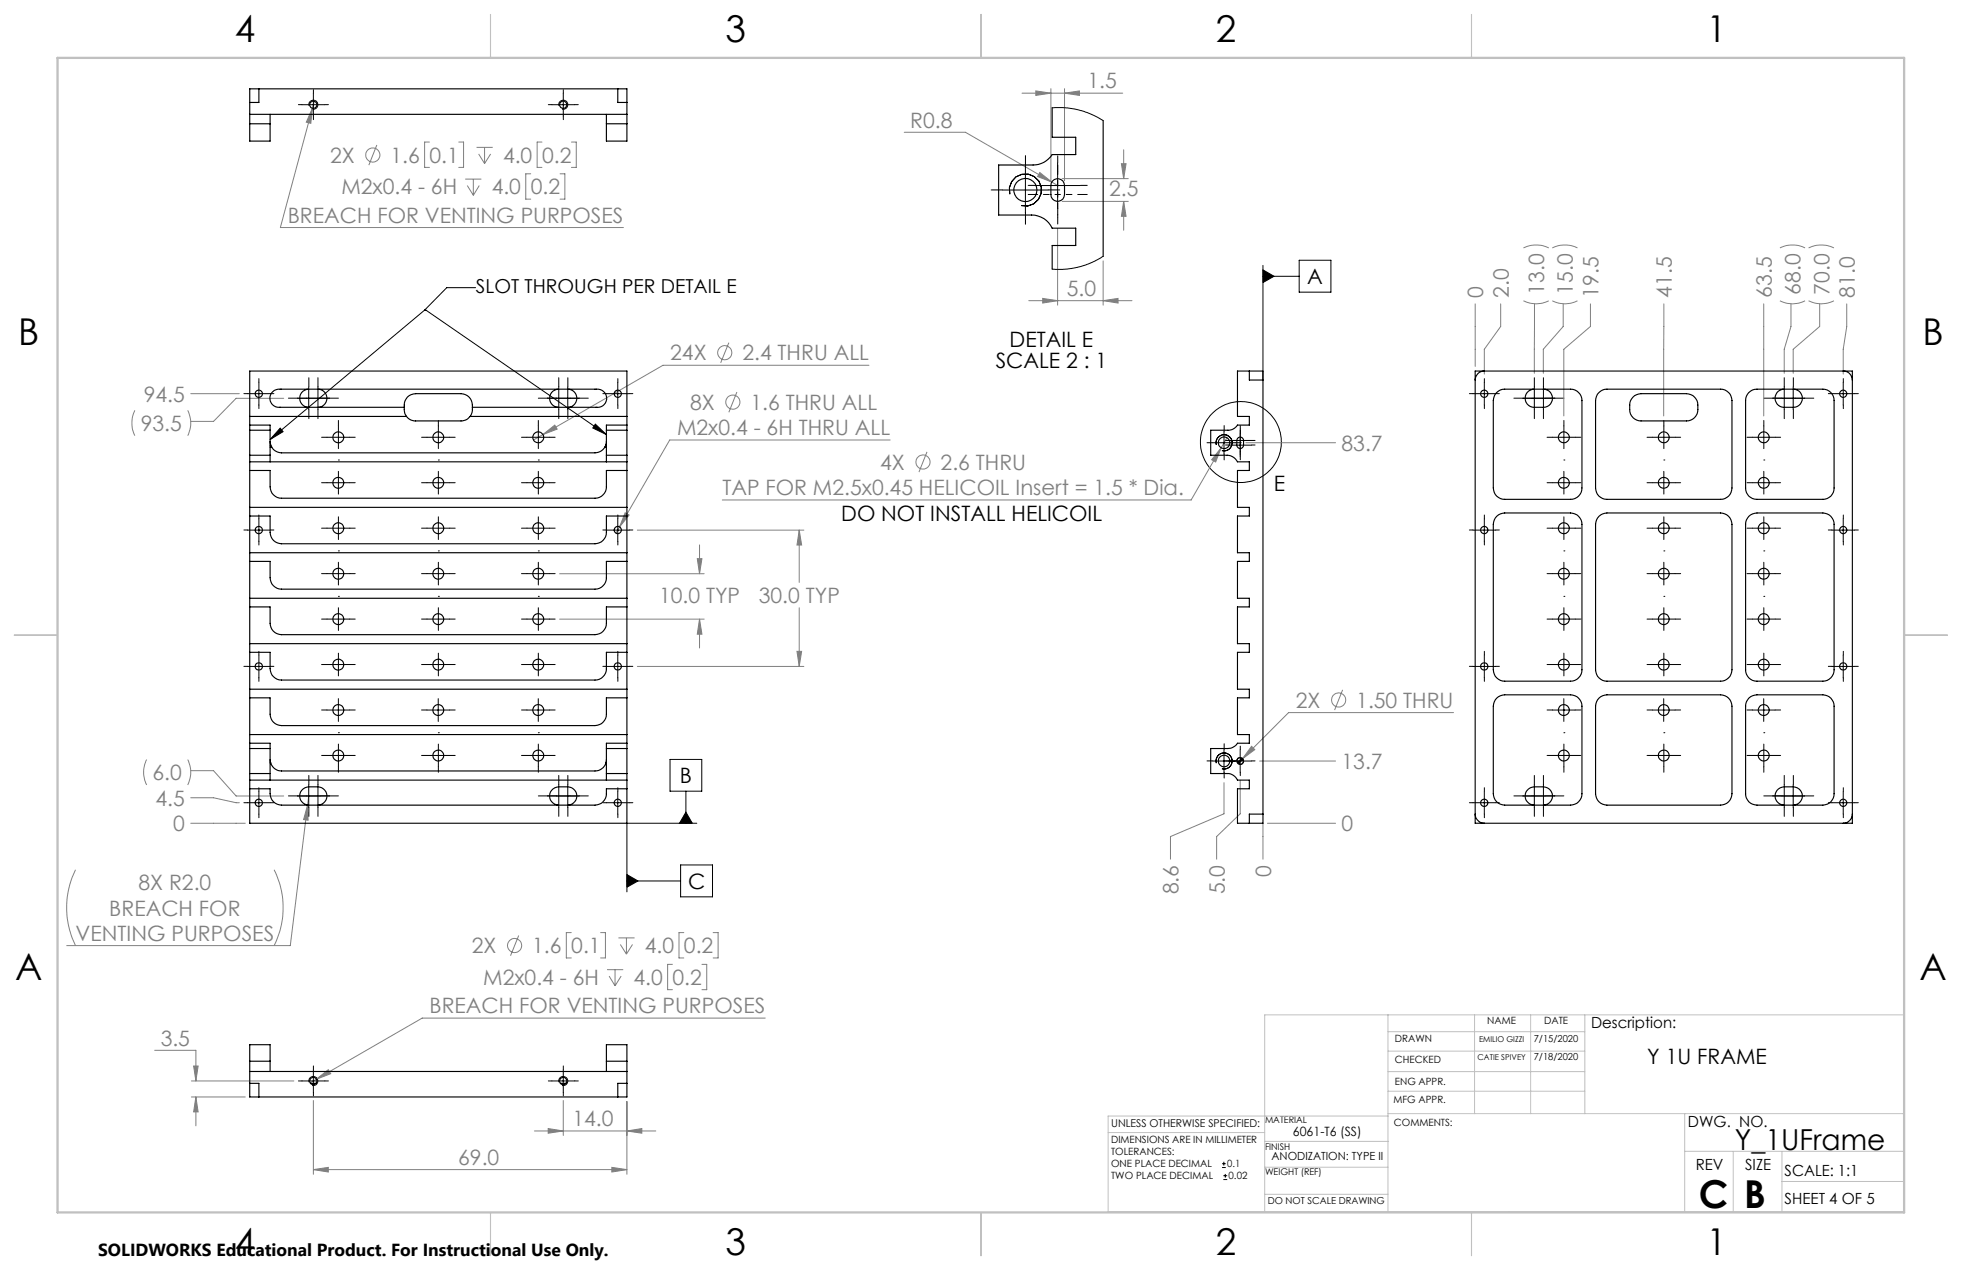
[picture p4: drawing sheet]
<svg xmlns="http://www.w3.org/2000/svg" width="432mm" height="279mm" viewBox="0 0 432 279" stroke-linecap="round" stroke-linejoin="round" font-family="sans-serif">
<g fill="none" stroke="#808080" stroke-width=".22">
<path d="M231.3 19.5v20.3M234.3 19.5v20.3M68.8 23.8l-.4 3.3-1-.2zM68.8 23.8l-7.1 26.3h75.5M69.2 22.3l-.4 1.5M82.9 31.9l-1.7 4.4M94.5 31.3h-1v5.5h1M101 31.3h1v5.5h-1M102.4 39.4h3.5M104.2 39.4v3.6M104.9 32.4h3.5M105.3 33.9l1.3 2.1"/>
<path d="M106.6 32.4v3.6M108 33.9l-1.4 2.1M116.8 38.2h-1.1v5.6h1.1M119.3 31.3h-1.1v5.5h1.1M123.3 38.2h1v5.6h-1M125.8 31.3h1v5.5h-1M199 29.1h13.5l19 10.9M224.9 20.5h22.2M228 20l3.3 .5-3.3 .5zM228.8 38l2.7 2-3.1-1.2zM233.8 39.3h14.5M234.3 20.5l3.3-.5v1z"/>
<path d="M246.8 36h1l-.5 3.3zM247.3 32.9v6.4M102.8 40.8l1.4 2.2M105.5 40.8l-1.3 2.2M231.5 40l1.3 .8M232.8 50.3v16.8M233.8 44.3h14.5M242.8 57.4v9.7M247.3 44.3v6.4M247.3 44.3l.5 3.3h-1zM335.3 54.5a6.4 6.4 0 0 1 5.6 0M341.6 54.5a6.4 6.4 0 0 1 5.6 0"/>
<path d="M391.7 54.5a6.4 6.4 0 0 1 5.6 0M398 54.5a6.4 6.4 0 0 1 5.6 0M160.4 75.4l-1.8 4.4M226.4 66.1h22.7M229.5 65.7l3.3 .4-3.3 .6zM242.8 66.1l3.3-.4v1zM324.7 66.9v13.7M330.3 66.9v4.9l-3.6 5v5.5M335.3 66.2a6.1 6.1 0 0 0 5.6 0M337.7 66.9v15.2M341.6 66.2a6.1 6.1 0 0 0 5.6 0M344 66.9v4.9l-4.3 5v5.3"/>
<path d="M350 66.9v4.9l-5.8 5v14.7M366.2 66.9l-.1 24.6M388.2 66.9v24.6M391.7 66.2a6.1 6.1 0 0 0 5.6 0M394.2 66.9v4.9l-1.5 5v5.3M398 66.2a6.1 6.1 0 0 0 5.6 0M400.5 66.9v4.9l-5.8 5v5.3M406.4 66.9v4.9l-.7 5v5.5M29.7 90.3a6.4 6.4 0 0 0 0 5.5M41.3 90.3a6.1 6.1 0 0 1 0 5.5M42 86.6h10.7M62.4 87.6h-10.4l-5 5.1h-5"/>
<path d="M119.5 95.6l-2.1 1.2M119.5 95.6l2.6-2.1 .5 .9zM162.2 86.3l-1.8 4.4M191.2 80.4h-45.3l-26.4 15.2M195.9 96.8h-48.5l-11.1 19.1M204 99.4l-1.8 4.5M268.7 98.5l-1.2 3.1-.8-.5zM268.7 98.5l-6.6 11.5h-103.1M270 96.3l-1.3 2.2M274.2 97.4h19.7M136.3 115.9l-.7 1.4M137.6 112.8l.9 .5-2.2 2.6z"/>
<path d="M140.3 116.6h36.6M154 119.9v6.3M175.9 116.6l.5 3.3h-1zM175.9 116.6v11.5M123.2 136.2h31.8M123.2 126.2h31.8M153.5 122.9h1l-.5 3.3zM154 136.2l.5 3.3h-1zM154 136.2v6.4M175.9 133.7v12.9M140.3 146.6h36.6M175.4 143.3h1l-.5 3.3z"/>
<path d="M295.5 151.8l-1.8 4.4M319.9 156.8h-36.3l-11.2 11.2M32.3 167.1a6.1 6.1 0 0 0 0 5.6M41.3 167.1a6.1 6.1 0 0 1 0 5.6M42 175.5h5l5 1.1h.7M42 169.5h5l5 5.6h10.4M67.7 177.1l.1 3.3-1-.1zM67.7 177.1l-3.8 30.9h-49.2M67.9 175.1l-.2 2M269.4 172.2v6.8l-11.8 5v5M272.9 171.7v7.3l-5.1 5v5M275.4 164.2l.8 .7-2.7 2z"/>
<path d="M277.2 167.4h16.7M16.6 191.3a18.9 18.9 0 0 0 0 16.7M42 181.1h12M60.3 191.3a18.6 18.6 0 0 1 0 16.7M278 181.1v7.9M278.9 181.1h15M114.2 205.8l-1.8 4.5M125.7 205.2h-1.1v5.5h1.1M132.2 205.2h1v5.5h-1M133.6 213.3h3.6M134.1 214.7l1.3 2.2M135.4 213.3v3.6"/>
<path d="M136.1 206.3h3.6M136.5 207.8l1.4 2.1M136.7 214.7l-1.3 2.2M137.9 206.3v3.6M139.2 207.8l-1.3 2.1M148 212.2h-1.1v5.5h1.1M150.5 205.2h-1.1v5.5h1.1M154.5 212.2h1v5.5h-1M157 205.2h1v5.5h-1M34 231.1h9.1v6.7M42.1 237.8h22.6M42.6 234.5h1l-.5 3.3z"/>
<path d="M69.6 237.4l2.6-2.1 .6 .9zM69.6 237.4l-1.3 .8M168.4 224h-75.5l-23.3 13.4M42.1 241.3h11.9M43.1 241.3v6.4M43.1 241.3l.5 3.3h-1zM69 242.1v16.2M69 257.3h69M69 257.3l3.2-.5v1zM117.6 248.8h26.7M120.6 248.3l3.4 .5-3.4 .5zM124 242.1v7.7"/>
<path d="M134.7 256.8l3.3 .5-3.3 .5zM138 248.8l3.3-.5v1zM138 242.3v16"/>
<circle cx="82.1" cy="34.1" r="1.55"/>
<circle cx="159.5" cy="77.6" r="1.55"/>
<circle cx="161.3" cy="88.5" r="1.55"/>
<circle cx="203.1" cy="101.7" r="1.56"/>
<circle cx="294.6" cy="154" r="1.56"/>
<circle cx="113.3" cy="208" r="1.55"/>
</g>
<g fill="none" stroke="#000" stroke-width=".22">
<path d="M66.5 23h5M68 23.3a1.01 1.01 0 0 1 .9-1.3 1.01 1.01 0 0 1 1.1 1.2 1.01 1.01 0 0 1-1.3 .8M69 20.5v5M121.5 23h5M123 23.3a1.01 1.01 0 0 1 .9-1.3 1.01 1.01 0 0 1 1.1 1.2 1.01 1.01 0 0 1-1.3 .8M124 20.5v5M225.7 36.8v10M232.8 35.8v10M220.7 41.8h10M222.2 42.7a3.5 3.5 0 0 1 3.2-4.4 3.5 3.5 0 0 1 3.8 3.8 3.5 3.5 0 0 1-4.4 3.1M227.8 40.8h10M278 59.4l2.4 1.4-2.4 1.4z"/>
<path d="M278 58.4v25.2M285.9 57.3h7v7h-7zM93.5 68.2l-34.1 28.5M93.5 68.2h.2l39.8 27.4M104.7 63.3h-6.4l-4.8 4.9M278 60.8h7.9M54.5 86.6h4.9M57 84.1v5M61.7 94.2l.6 .8-2.9 1.7zM65.5 87.6h4.9M67.9 85.1v5M122.4 87.6h5.1"/>
<path d="M125 85.1v5M131 93.3l2.5 2.3-3-1.4zM133.5 86.6h5M136 84.1v5M266.9 97.4h5M267.7 97.9a1.77 1.77 0 0 1 1.6-2.2 1.77 1.77 0 0 1 1.9 1.9 1.77 1.77 0 0 1-2.3 1.5M269.4 94.9v5M270.4 97.9h5M272.9 95.4v5M324.2 86.6h5M326.7 84.1v5M335.2 87.6h4.9"/>
<path d="M337.7 85.1v5M392.1 87.6h5.1M394.7 85.1v5M403.2 86.6h5M405.7 84.1v5M54.5 116.6h4.9M57 114.1v5M133.5 116.6h5M136 114.1v5M324.2 116.6h5M326.7 114.1v5M403.2 116.6h5"/>
<path d="M405.7 114.1v5M54.5 146.6h4.9M57 144.1v5M72 156.2h4.9M74.5 153.7v5M93.9 156.2h5.1M96.4 153.7v5M116 156.2h5M118.5 153.7v5M133.5 146.6h5M136 144.1v5M324.2 146.6h5"/>
<path d="M326.7 144.1v5M341.7 156.2h5M344.2 153.7v5M363.7 156.2h5M366.1 153.7v5M385.7 156.2h5M388.2 153.7v5M403.2 146.6h5M405.7 144.1v5M54.5 176.6h4.9M57 174.1v5M65.5 175.1h4.9"/>
<path d="M67.9 172.6v5M122.4 175.1h5.1M125 172.6v5M133.5 176.6h5M136 174.1v5M147.5 167.1h6.9v7h-6.9zM151 174.1v7M151 178.7l1.4 2.4h-2.9zM266.9 167.4h8.5M267.7 167.9a1.78 1.78 0 0 1 1.5-2.3 1.78 1.78 0 0 1 2 2 1.78 1.78 0 0 1-2.3 1.5M269.4 164.9v5M272.9 166.7a.72 .72 0 0 0-.7 .7"/>
<path d="M272.9 164.9v5M273.7 167.4v.1a.73 .73 0 0 1-.8 .7M324.2 176.6h5M326.7 174.1v5M335.2 175.1h4.9M337.7 172.6v5M392.1 175.1h5.1M394.7 172.6v5M403.2 176.6h5M405.7 174.1v5M138 193.8h11.8M138 192.4l2.4 1.4-2.4 1.4z"/>
<path d="M149.8 190.3h7v7h-7zM153.4 181.1h-15.4v15.1M66.5 237.8h5M68 238.1a1.01 1.01 0 0 1 .9-1.3 1.01 1.01 0 0 1 1.1 1.1 1.01 1.01 0 0 1-1.3 .9M69 235.3v5M121.5 237.8h5M123 238.1a1.01 1.01 0 0 1 .9-1.3 1.01 1.01 0 0 1 1.1 1.1 1.01 1.01 0 0 1-1.3 .9M124 235.3v5M269 256.9h.8M269 256h.8M269.2 259.5h.9M269.2 258.7h.9"/>
<path d="M269.3 255.6v.8M269.7 258.3v.8"/>
<circle cx="273.1" cy="97.2" r="8.9"/>
</g>
<g fill="none" stroke="#000" stroke-width=".22" stroke-dasharray="15.2 1.3 1.3 1.3">
<path d="M66.5 23h-.8M69 20.5v-.8M69 25.5v.8M71.5 23h.8M121.5 23h-.8M124 20.5v-.8M124 25.5v.8M126.5 23h.8M225.7 36.8v-2.6M232.8 35.8v-1.5M232.8 37.8v-1.5M220.7 41.8h-2.6"/>
<path d="M225.7 46.8v2.5M227.8 40.8h-1.5M227.8 42.8h-1.5M230.7 41.8h2.5M232.8 45.8v1.5M232.8 47.8v1.5M237.8 40.8h1.5M237.8 42.8h1.5M54.5 86.6h-.8M57 84.1v-.8M57 89.1v.8M59.5 86.6h.8"/>
<path d="M65.5 87.6h-2M67.5 87.6h-2M68 90.1v2M68 85.1v-2M70 87.6h-2.5M70 87.6v2.5M70 87.6h2.5M70 87.6v-2.5M70 90.1v2M70 85.1v-2M70.5 87.6h2M72 96.2h-1.2"/>
<path d="M72.5 87.6h2M74.5 96.2v-2.5M74.5 96.2h-2.5M74.5 96.2v2.5M74.5 96.2h2.5M74.5 93.7v-1.2M77 96.2h1.2M94 96.2h-1.2M96.5 96.2v-2.5M96.5 96.2h-2.5M96.5 96.2v2.5M96.5 96.2h2.5"/>
<path d="M96.5 93.7v-1.2M99 96.2h1.2M116 96.2h-1.2M118.5 96.2v-2.5M118.5 96.2h-2.5M118.5 96.2v2.5M118.5 96.2h2.5M118.5 93.7v-1.2M120.5 87.6h-2M121 96.2h1.2M122.5 87.6h-2M123 87.6h2.5"/>
<path d="M123 87.6v-2.5M123 87.6h-2.5M123 87.6v2.5M123 85.1v-2M123 90.1v2M125 85.1v-2M125 90.1v2M125.5 87.6h2M127.5 87.6h2M133.5 86.6h-.8M136 84.1v-.8M136 89.1v.8"/>
<path d="M138.5 86.6h.8M266.9 97.4h-1.3M269.4 94.9v-1.3M269.4 99.9v1.3M270.5 97.9h-.8M270.5 96.9h-.8M271.9 97.4h1.3M273 95.4v-.8M273 96.9v-2.5M273 96.9h-2.5M273 96.9v2.5M273 96.9h2.5"/>
<path d="M273 94.4v-.8M273 99.4v.7M275.5 97.9h.7M275.5 96.9h.7M324.2 86.6h-.8M326.7 84.1v-.8M326.7 89.1v.8M329.2 86.6h.8M335.2 87.6h-2M337.2 87.6h-2M337.7 90.1v2M337.7 85.1v-2"/>
<path d="M339.7 87.6h-2.5M339.7 87.6v2.5M339.7 87.6h2.5M339.7 87.6v-2.5M339.7 90.1v2M339.7 85.1v-2M340.2 87.6h2M341.7 96.2h-1.2M342.2 87.6h2M344.2 96.2v-2.5M344.2 96.2h-2.5M344.2 96.2v2.5"/>
<path d="M344.2 96.2h2.5M344.2 93.7v-1.2M346.7 96.2h1.2M363.7 96.2h-1.2M366.2 96.2v-2.5M366.2 96.2h-2.5M366.2 96.2v2.5M366.2 96.2h2.5M366.2 93.7v-1.2M368.7 96.2h1.2M385.7 96.2h-1.2M388.2 96.2v-2.5"/>
<path d="M388.2 96.2h-2.5M388.2 96.2v2.5M388.2 96.2h2.5M388.2 93.7v-1.2M390.2 87.6h-2M390.7 96.2h1.2M392.2 87.6h-2M392.7 87.6h2.5M392.7 87.6v-2.5M392.7 87.6h-2.5M392.7 87.6v2.5M392.7 85.1v-2"/>
<path d="M392.7 90.1v2M394.7 85.1v-2M394.7 90.1v2M395.2 87.6h2M397.2 87.6h2M403.2 86.6h-.8M405.7 84.1v-.8M405.7 89.1v.8M408.2 86.6h.8M54.5 116.6h-.8M57 114.1v-.8M57 119.1v.8"/>
<path d="M59.5 116.6h.8M72 116.2h-1.2M72 106.2h-1.2M74.5 116.2v-2.5M74.5 116.2h-2.5M74.5 116.2v2.5M74.5 116.2h2.5M74.5 106.2v-2.5M74.5 106.2h-2.5M74.5 106.2v2.5M74.5 106.2h2.5M74.5 101.2h.1"/>
<path d="M77 116.2h1.2M77 106.2h1.2M94 116.2h-1.2M94 106.2h-1.2M96.5 116.2v-2.5M96.5 116.2h-2.5M96.5 116.2v2.5M96.5 116.2h2.5M96.5 106.2v-2.5M96.5 106.2h-2.5M96.5 106.2v2.5M96.5 106.2h2.5"/>
<path d="M96.5 101.2h.1M99 116.2h1.2M99 106.2h1.2M116 116.2h-1.2M116 106.2h-1.2M118.5 116.2v-2.5M118.5 116.2h-2.5M118.5 116.2v2.5M118.5 116.2h2.5M118.5 106.2v-2.5M118.5 106.2h-2.5M118.5 106.2v2.5"/>
<path d="M118.5 106.2h2.5M118.5 101.2h.1M121 116.2h1.2M121 106.2h1.2M133.5 116.6h-.8M136 114.1v-.8M136 119.1v.8M138.5 116.6h.8M273 100.4v.7M324.2 116.6h-.8M326.7 114.1v-.8M326.7 119.1v.8"/>
<path d="M329.2 116.6h.8M341.7 116.2h-1.2M341.7 106.2h-1.2M344.2 116.2v-2.5M344.2 116.2h-2.5M344.2 116.2v2.5M344.2 116.2h2.5M344.2 106.2v-2.5M344.2 106.2h-2.5M344.2 106.2v2.5M344.2 106.2h2.5M344.2 101.2h.1"/>
<path d="M346.7 116.2h1.2M346.7 106.2h1.2M363.7 116.2h-1.2M363.7 106.2h-1.2M366.2 101.2h.1M366.2 116.2v-2.5M366.2 116.2h-2.5M366.2 116.2v2.5M366.2 116.2h2.5M366.2 106.2v-2.5M366.2 106.2h-2.5M366.2 106.2v2.5"/>
<path d="M366.2 106.2h2.5M368.7 116.2h1.2M368.7 106.2h1.2M385.7 116.2h-1.2M385.7 106.2h-1.2M388.2 101.2h.1M388.2 116.2v-2.5M388.2 116.2h-2.5M388.2 116.2v2.5M388.2 116.2h2.5M388.2 106.2v-2.5M388.2 106.2h-2.5"/>
<path d="M388.2 106.2v2.5M388.2 106.2h2.5M390.7 116.2h1.2M390.7 106.2h1.2M403.2 116.6h-.8M405.7 114.1v-.8M405.7 119.1v.8M408.2 116.6h.8M72 136.2h-1.2M72 126.2h-1.2M74.5 136.2v-2.5M74.5 136.2h-2.5"/>
<path d="M74.5 136.2v2.5M74.5 136.2h2.5M74.5 126.2v-2.5M74.5 126.2h-2.5M74.5 126.2v2.5M74.5 126.2h2.5M74.5 131.2h.1M74.5 121.2h.1M77 136.2h1.2M77 126.2h1.2M94 136.2h-1.2M94 126.2h-1.2"/>
<path d="M96.5 136.2v-2.5M96.5 136.2h-2.5M96.5 136.2v2.5M96.5 136.2h2.5M96.5 126.2v-2.5M96.5 126.2h-2.5M96.5 126.2v2.5M96.5 126.2h2.5M96.5 131.2h.1M96.5 121.2h.1M99 136.2h1.2M99 126.2h1.2"/>
<path d="M116 136.2h-1.2M116 126.2h-1.2M118.5 136.2v-2.5M118.5 136.2h-2.5M118.5 136.2v2.5M118.5 136.2h2.5M118.5 126.2v-2.5M118.5 126.2h-2.5M118.5 126.2v2.5M118.5 126.2h2.5M118.5 131.2h.1M118.5 121.2h.1"/>
<path d="M121 136.2h1.2M121 126.2h1.2M341.7 136.2h-1.2M341.7 126.2h-1.2M344.2 136.2v-2.5M344.2 136.2h-2.5M344.2 136.2v2.5M344.2 136.2h2.5M344.2 126.2v-2.5M344.2 126.2h-2.5M344.2 126.2v2.5M344.2 126.2h2.5"/>
<path d="M344.2 131.2h.1M344.2 121.2h.1M346.7 136.2h1.2M346.7 126.2h1.2M363.7 136.2h-1.2M363.7 126.2h-1.2M366.2 131.2h.1M366.2 121.2h.1M366.2 136.2v-2.5M366.2 136.2h-2.5M366.2 136.2v2.5M366.2 136.2h2.5"/>
<path d="M366.2 126.2v-2.5M366.2 126.2h-2.5M366.2 126.2v2.5M366.2 126.2h2.5M368.7 136.2h1.2M368.7 126.2h1.2M385.7 136.2h-1.2M385.7 126.2h-1.2M388.2 131.2h.1M388.2 121.2h.1M388.2 136.2v-2.5M388.2 136.2h-2.5"/>
<path d="M388.2 136.2v2.5M388.2 136.2h2.5M388.2 126.2v-2.5M388.2 126.2h-2.5M388.2 126.2v2.5M388.2 126.2h2.5M390.7 136.2h1.2M390.7 126.2h1.2M54.5 146.6h-.8M57 144.1v-.8M57 149.1v.8M59.5 146.6h.8"/>
<path d="M72 156.2h-1.2M72 146.2h-1.2M74.5 146.2v-2.5M74.5 146.2h-2.5M74.5 146.2v2.5M74.5 146.2h2.5M77 156.2h1.2M77 146.2h1.2M94 156.2h-1.2M94 146.2h-1.2M96.5 146.2v-2.5M96.5 146.2h-2.5"/>
<path d="M96.5 146.2v2.5M96.5 146.2h2.5M99 156.2h1.2M99 146.2h1.2M116 156.2h-1.2M116 146.2h-1.2M118.5 146.2v-2.5M118.5 146.2h-2.5M118.5 146.2v2.5M118.5 146.2h2.5M121 156.2h1.2M121 146.2h1.2"/>
<path d="M133.5 146.6h-.8M136 144.1v-.8M136 149.1v.8M138.5 146.6h.8M324.2 146.6h-.8M326.7 144.1v-.8M326.7 149.1v.8M329.2 146.6h.8M341.7 156.2h-1.2M341.7 146.2h-1.2M344.2 146.2v-2.5M344.2 146.2h-2.5"/>
<path d="M344.2 146.2v2.5M344.2 146.2h2.5M346.7 156.2h1.2M346.7 146.2h1.2M363.7 156.2h-1.2M363.7 146.2h-1.2M366.2 146.2v-2.5M366.2 146.2h-2.5M366.2 146.2v2.5M366.2 146.2h2.5M368.7 156.2h1.2M368.7 146.2h1.2"/>
<path d="M385.7 156.2h-1.2M385.7 146.2h-1.2M388.2 146.2v-2.5M388.2 146.2h-2.5M388.2 146.2v2.5M388.2 146.2h2.5M390.7 156.2h1.2M390.7 146.2h1.2M403.2 146.6h-.8M405.7 144.1v-.8M405.7 149.1v.8M408.2 146.6h.8"/>
<path d="M54.5 176.6h-.8M57 174.1v-.8M57 179.1v.8M59.5 176.6h.8M65.5 175.1h-2M67.5 175.1h-2M68 177.6v2M68 172.6v-2M70 175.1v2.5M70 175.1h2.5M70 175.1v-2.5M70 175.1h-2.5"/>
<path d="M70 177.6v2M70 172.6v-2M70.5 175.1h2M72 166.2h-1.2M72.5 175.1h2M74.5 166.2v-2.5M74.5 166.2h-2.5M74.5 166.2v2.5M74.5 166.2h2.5M74.5 168.7v1.2M74.5 161.2h.1M77 166.2h1.2"/>
<path d="M94 166.2h-1.2M96.5 166.2v-2.5M96.5 166.2h-2.5M96.5 166.2v2.5M96.5 166.2h2.5M96.5 168.7v1.2M96.5 161.2h.1M99 166.2h1.2M116 166.2h-1.2M118.5 166.2v-2.5M118.5 166.2h-2.5M118.5 166.2v2.5"/>
<path d="M118.5 166.2h2.5M118.5 168.7v1.2M118.5 161.2h.1M120.5 175.1h-2M121 166.2h1.2M122.5 175.1h-2M123 175.1v-2.5M123 175.1h-2.5M123 175.1v2.5M123 175.1h2.5M123 172.6v-2M123 177.6v2"/>
<path d="M125 172.6v-2M125 177.6v2M125.5 175.1h2M127.5 175.1h2M133.5 176.6h-.8M136 174.1v-.8M136 179.1v.8M138.5 176.6h.8M266.9 167.4h-1.3M269.4 164.9v-1.3M269.4 169.9v1.3M270.5 167.4h-.8"/>
<path d="M271.9 167.4h1.3M273 164.9v-.8M273 169.9v.7M275.5 167.4h.7M324.2 176.6h-.8M326.7 174.1v-.8M326.7 179.1v.8M329.2 176.6h.8M335.2 175.1h-2M337.2 175.1h-2M337.7 177.6v2M337.7 172.6v-2"/>
<path d="M339.7 175.1v2.5M339.7 175.1h2.5M339.7 175.1v-2.5M339.7 175.1h-2.5M339.7 177.6v2M339.7 172.6v-2M340.2 175.1h2M341.7 166.2h-1.2M342.2 175.1h2M344.2 166.2v-2.5M344.2 166.2h-2.5M344.2 166.2v2.5"/>
<path d="M344.2 166.2h2.5M344.2 168.7v1.2M344.2 161.2h.1M346.7 166.2h1.2M363.7 166.2h-1.2M366.2 161.2h.1M366.2 166.2v-2.5M366.2 166.2h-2.5M366.2 166.2v2.5M366.2 166.2h2.5M366.2 168.7v1.2M368.7 166.2h1.2"/>
<path d="M385.7 166.2h-1.2M388.2 161.2h.1M388.2 166.2v-2.5M388.2 166.2h-2.5M388.2 166.2v2.5M388.2 166.2h2.5M388.2 168.7v1.2M390.2 175.1h-2M390.7 166.2h1.2M392.2 175.1h-2M392.7 175.1v-2.5M392.7 175.1h-2.5"/>
<path d="M392.7 175.1v2.5M392.7 175.1h2.5M392.7 172.6v-2M392.7 177.6v2M394.7 172.6v-2M394.7 177.6v2M395.2 175.1h2M397.2 175.1h2M403.2 176.6h-.8M405.7 174.1v-.8M405.7 179.1v.8M408.2 176.6h.8"/>
<path d="M66.5 237.8h-.8M69 235.3v-.8M71.5 237.8h.8M121.5 237.8h-.8M124 235.3v-.8M126.5 237.8h.8M69 240.3v.8M124 240.3v.8"/>
</g>
<path d="M418.9 223.3v43.3" fill="none" stroke="#c0c0c0" stroke-width=".22" stroke-dasharray="15.2 1.3 1.3 1.3" stroke-dashoffset="5"/>
<g fill="none" stroke="#c0c0c0" stroke-width=".22">
<path d="M305.5 223.3v43.3M305.5 235.8h43.3M305.5 231.2h43.3M305.5 227h43.3M324.5 223.3v21.7M336.9 223.3v21.7M348.8 223.3v21.7M243.9 249.2h34.4M278.3 256.8h27.2M278.3 251.1h27.3M305.5 245h113.4M305.5 240.1h43.3"/>
<path d="M305.5 245.5h-61.6v21.1h175M370.8 245v21.6M370.8 253.3h48.1M381.5 253.3v13.3M392.2 259.9h26.7M392.2 253.3v13.3M278.3 262.7h27.2M418.9 265.1v-41.8h-140.6v43.3"/>
</g>
<path d="M108 3.2v9.5M215.9 3.2v9.5M323.8 3.2v9.5M3.1 139.7h9.6M419.1 139.7h9.5M108 266.7v9.6M215.9 266.7v9.6M323.8 266.7v9.6" fill="none" stroke="#c0c0c0" stroke-width=".25"/>
<path d="M12.7 12.7h406.4v254h-406.4z" fill="none" stroke="#c0c0c0" stroke-width=".5"/>
<path d="M232.8 42.8v-5M232.8 42.8h-5M232.8 42.8v5M232.8 42.8h5" fill="none" stroke="#000" stroke-width=".22" stroke-dasharray="15.2 1.3 1.3 1.3" stroke-dashoffset="14.6"/>
<path d="M175.4 143.3h1l-.5 3.3zM175.9 116.6l.5 3.3h-1zM154 136.2l.5 3.3h-1zM153.5 122.9h1l-.5 3.3zM119.5 95.6l3.1-1.2-.5-.9zM137.6 112.8l-1.3 3.1 2.2-2.6zM67.7 177.1l-.9 3.2 1 .1zM68.8 23.8l-1.4 3.1 1 .2zM268.7 98.5l-2 2.6 .8 .5zM275.4 164.2l-1.9 2.7 2.7-2zM43.1 241.3l.5 3.3h-1zM42.6 234.5h1l-.5 3.3zM138 248.8l3.3-.5v1zM120.6 248.3l3.4 .5-3.4 .5zM134.7 256.8l3.3 .5-3.3 .5zM69 257.3l3.2-.5v1zM69.6 237.4l3.2-1.2-.6-.9zM228.8 38l-.4 .8 3.1 1.2zM228 20l3.3 .5-3.3 .5zM234.3 20.5l3.3-.5v1zM246.8 36h1l-.5 3.3zM247.3 44.3l.5 3.3h-1zM229.5 65.7l3.3 .4-3.3 .6zM242.8 66.1l3.3-.4v1z" fill="#808080"/>
<path d="M151 178.7l1.4 2.4h-2.9zM138 192.4l2.4 1.4-2.4 1.4zM131 93.3l2.5 2.3-3-1.4zM61.7 94.2l.6 .8-2.9 1.7zM278 59.4l2.4 1.4-2.4 1.4zM272.2 167.4v.1a.73 .73 0 0 0 .7 .7v-.8zM272.9 166.7v.7h.8a.78 .78 0 0 0-.8-.7z" fill="#000"/>
<g fill="none" stroke="#000" stroke-width=".25">
<path d="M57 19.5h-2v5.7M57 19.5v3h-2M57 19.5h79M136 19.5h2v5.7M136 19.5v3h2M55 25.2v2M55 27.2v3.8h4.4v-3.8M55 25.2h83M55 27.2h4.4M59.4 25.2v2M133.5 25.2v2M133.5 27.2v3.8h4.5v-3.8"/>
<path d="M133.5 27.2h4.5M138 25.2v2M231.6 23.7v6.5h5.1v3.8h-5.1a4.9 4.9 0 0 1-4.2 2.3h-7.6v11h7.2a4.9 4.9 0 0 1 4.6 2.9h5.1v3.8h-5.1v5.2M231.6 39.8a1.51 1.51 0 0 1 1.7-.4 1.51 1.51 0 0 1 1 1.4v2a1.5 1.5 0 0 1-1.5 1.5 1.5 1.5 0 0 1-1.5-1.5v-2l.1-.5zM242.8 26.5v29.9M55 93.5h4.4v1.2M55 93.5v1.2M55 93.5v-11.9h83v11.9M55 94.7v5.5M55 94.7h4.4M55 91.6h34.5M59.4 97.1l.2 .8"/>
<path d="M59.4 94.7v5.5M59.4 98.4h.4M59.4 97.9h.2M59.6 97.9l.2 .5M59.8 98.4a2.57 2.57 0 0 0 2.1 1.2h69.1a2.57 2.57 0 0 0 2.1-1.2M67.9 85.6a1.99 1.99 0 0 0-1.9 2 1.99 1.99 0 0 0 1.9 2M70 85.6a1.99 1.99 0 0 1 2 2 1.99 1.99 0 0 1-2 2M89 89.6h-27.3a2.04 2.04 0 0 1-2.3-2.1 2.04 2.04 0 0 1 2.5-1.9h69.1a2.03 2.03 0 0 1 2.5 1.9 2.03 2.03 0 0 1-2.3 2.1h-27.2M89.5 91.6l-.4-.7a5.3 5.3 0 0 1 .3-3.2 2.38 2.38 0 0 1 2.1-1.1h10a2.72 2.72 0 0 1 2.5 3.5l-.1 .6-.4 .9M89.5 91.6a2.41 2.41 0 0 0 2 1h10a2.41 2.41 0 0 0 2-1M103.5 91.6h34.5M122.9 85.6a1.99 1.99 0 0 0-1.9 2 1.99 1.99 0 0 0 1.9 2"/>
<path d="M125 85.6a1.99 1.99 0 0 1 2 2 1.99 1.99 0 0 1-2 2M133.1 98.4h.4M133.3 97.9l-.2 .5M133.3 97.9h.2M133.5 97.1l-.2 .8M133.5 94.7h4.5M133.5 94.7v5.5M138 93.5v1.2M138 93.5h-4.5v1.2M138 94.7v5.5M272.4 96.4a.72 .72 0 0 1 .8-.2 .72 .72 0 0 1 .5 .7v1a.74 .74 0 0 1-.8 .8 .74 .74 0 0 1-.7-.8v-1zM275 81.6v2h3"/>
<path d="M278 83.6v-2h-5.7v10h2.7v1.9h-2.7a2.44 2.44 0 0 1-2.1 1.2h-3.7v5.5h3.6a2.63 2.63 0 0 1 2.2 1.4h2.7v1.9h-2.7v8.1h2.7v1.9h-2.7v8.1h2.7v1.9h-2.7v8.1h2.7v1.9h-2.7v8.1h2.7v1.9h-2.7v8.1h2.7v1.9h-2.7v8.1h2.7v1.9h-2.7a2.58 2.58 0 0 1-2.1 1.2h-3.7v5.5h3.6a2.47 2.47 0 0 1 2.2 1.4h2.7v1.9h-2.7v7.6h5.7v-2M278 83.6v95.5M324.7 81.6h83v99.5h-83zM326.7 81.6a1.99 1.99 0 0 0-2 2M329.4 86.4a2.32 2.32 0 0 1 1.8-.8h14.5a2.53 2.53 0 0 1 2.5 2.5v19.3a2.47 2.47 0 0 1-2.5 2.5h-14.5a2.47 2.47 0 0 1-2.6-2.5v-19.3a2.72 2.72 0 0 1 .8-1.7zM337.7 85.6a1.99 1.99 0 0 0-2 2 1.99 1.99 0 0 0 2 2 3.9 3.9 0 0 0 3.2-.4 2 2 0 0 0 .7-2.3 2 2 0 0 0-1.9-1.3M351.9 86.4a2.32 2.32 0 0 1 1.8-.8h25a2.53 2.53 0 0 1 2.5 2.5v19.3a2.47 2.47 0 0 1-2.5 2.5h-25a2.47 2.47 0 0 1-2.5-2.5v-19.3a2.72 2.72 0 0 1 .7-1.7zM359.4 87.3a2.72 2.72 0 0 1 1.8-.7h10a2.72 2.72 0 0 1 2.5 3.5 2.47 2.47 0 0 1-2.5 2.5h-10a2.47 2.47 0 0 1-2.5-2.5 3.1 3.1 0 0 1 .7-2.8zM384.9 86.4a2.33 2.33 0 0 1 1.8-.8h14.5a2.47 2.47 0 0 1 2.4 2.5v19.3a2.41 2.41 0 0 1-2.4 2.5h-14.5a2.41 2.41 0 0 1-2.5-2.5v-19.3a2.47 2.47 0 0 1 .7-1.7zM392.7 85.6a1.99 1.99 0 0 0-2 2 1.99 1.99 0 0 0 2 2 3.9 3.9 0 0 0 3.2-.4 2 2 0 0 0 .7-2.3 2 2 0 0 0-1.9-1.3M405.7 81.6a1.99 1.99 0 0 1 2 2M55 100.2v1.4"/>
<path d="M55 113.5h4.4v3.6a2.53 2.53 0 0 0 2.5 2.5h69.1a2.53 2.53 0 0 0 2.5-2.5v-3.6h4.5M55 103.5h4.4v3.6a2.53 2.53 0 0 0 2.5 2.5h69.1a2.53 2.53 0 0 0 2.5-2.5v-3.6h4.5M55 100.2h4.4M55 101.6v61.9M55 101.6h83M55 111.6h83M59.4 100.2v1.4M133.5 100.2v1.4M133.5 100.2h4.5M138 100.2v1.4M138 101.6v61.9M329.4 113.6a2.72 2.72 0 0 1 1.8-.7h14.5a2.53 2.53 0 0 1 2.5 2.5v32a2.53 2.53 0 0 1-2.5 2.5h-14.5a2.53 2.53 0 0 1-2.6-2.5v-32a2.72 2.72 0 0 1 .8-1.8z"/>
<path d="M351.9 113.6a2.72 2.72 0 0 1 1.8-.7h25a2.53 2.53 0 0 1 2.5 2.5v32a2.53 2.53 0 0 1-2.5 2.5h-25a2.53 2.53 0 0 1-2.5-2.5v-32a2.72 2.72 0 0 1 .7-1.8zM384.9 113.6a2.71 2.71 0 0 1 1.8-.7h14.5a2.47 2.47 0 0 1 2.4 2.5v32a2.47 2.47 0 0 1-2.4 2.5h-14.5a2.47 2.47 0 0 1-2.5-2.5v-32a2.47 2.47 0 0 1 .7-1.8zM55 133.5h4.4v3.6a2.53 2.53 0 0 0 2.5 2.5h69.1a2.53 2.53 0 0 0 2.5-2.5v-3.6h4.5M55 123.5h4.4v3.6a2.53 2.53 0 0 0 2.5 2.5h69.1a2.53 2.53 0 0 0 2.5-2.5v-3.6h4.5M55 131.6h83M55 121.6h83M55 153.5h4.4v3.6a2.53 2.53 0 0 0 2.5 2.5h69.1a2.53 2.53 0 0 0 2.5-2.5v-3.6h4.5M55 143.5h4.4v3.6a2.53 2.53 0 0 0 2.5 2.5h69.1a2.53 2.53 0 0 0 2.5-2.5v-3.6h4.5M55 151.6h83M55 141.6h83M329.4 153.6a2.72 2.72 0 0 1 1.8-.7h14.5a2.53 2.53 0 0 1 2.5 2.5v19.2a2.53 2.53 0 0 1-2.5 2.5h-14.5a2.53 2.53 0 0 1-2.6-2.5v-19.2a2.72 2.72 0 0 1 .8-1.8zM351.9 153.6a2.72 2.72 0 0 1 1.8-.7h25a2.53 2.53 0 0 1 2.5 2.5v19.2a2.53 2.53 0 0 1-2.5 2.5h-25a2.53 2.53 0 0 1-2.5-2.5v-19.2a2.72 2.72 0 0 1 .7-1.8z"/>
<path d="M384.9 153.6a2.71 2.71 0 0 1 1.8-.7h14.5a2.47 2.47 0 0 1 2.4 2.5v19.2a2.47 2.47 0 0 1-2.4 2.5h-14.5a2.47 2.47 0 0 1-2.5-2.5v-19.2a2.47 2.47 0 0 1 .7-1.8zM55 170.2v1.4M55 163.5h4.4v1.2M55 163.5v1.2M55 173.5h4.4a2.79 2.79 0 0 0 2.5 3.6h69.1a2.53 2.53 0 0 0 2.5-2.5v-1.1h4.5M55 164.7v5.5M55 171.6v9.5h83v-9.5M55 170.2h4.4M55 164.7h4.4M55 171.6h83M55 161.6h83M59.4 170.2v1.4"/>
<path d="M59.4 167.1l.2 .8M59.4 164.7v5.5M59.4 167.9h.2M59.6 167.9a2.46 2.46 0 0 0 2.3 1.7h69.1a2.55 2.55 0 0 0 2.3-1.7M67.9 177.1a2.01 2.01 0 0 1-1.9-2 2.01 2.01 0 0 1 1.9-2 3.9 3.9 0 0 1 3.3 .5 2 2 0 0 1 .6 2.2 2 2 0 0 1-1.8 1.3M122.9 177.1a2.01 2.01 0 0 1-1.9-2 2.01 2.01 0 0 1 1.9-2 3.9 3.9 0 0 1 3.3 .5 2 2 0 0 1 .6 2.2 2 2 0 0 1-1.8 1.3M133.3 167.9h.2M133.5 170.2v1.4M133.5 167.1l-.2 .8M133.5 170.2h4.5M133.5 164.7h4.5M133.5 164.7v5.5"/>
<path d="M138 170.2v1.4M138 163.5v1.2M138 163.5h-4.5v1.2M138 164.7v5.5M278 179.1h-3v2M324.7 179.1a2.05 2.05 0 0 0 2 2M337.7 177.1a2.01 2.01 0 0 1-2-2 2.01 2.01 0 0 1 2-2 4 4 0 0 1 3.2 .5 2 2 0 0 1 .7 2.2 2 2 0 0 1-1.9 1.3M392.7 177.1a2.01 2.01 0 0 1-2-2 2.01 2.01 0 0 1 2-2 4 4 0 0 1 3.2 .5 2 2 0 0 1 .7 2.2 2 2 0 0 1-1.9 1.3M407.7 179.1a2.05 2.05 0 0 1-2 2M55 235.7v5.6h2M55 233.5v2.2M55 233.5v-3.7h4.4v3.7"/>
<path d="M55 238.3h2v3M55 235.7h83M55 233.5h4.4M59.4 233.5v2.2M68.3 238.3h1.3M123.3 238.3h1.3M133.5 233.5v2.2M133.5 233.5v-3.7h4.5v3.7M133.5 233.5h4.5M138 235.7v5.6h-2M138 233.5v2.2M138 238.3h-2v3"/>
<path d="M57 241.3h79"/>
<circle cx="69" cy="23.1" r=".8"/>
<circle cx="123.9" cy="23.1" r=".8"/>
<circle cx="225.7" cy="41.8" r="2.54"/>
<circle cx="57" cy="86.6" r=".8"/>
<circle cx="74.5" cy="96.2" r="1.21"/>
<circle cx="96.5" cy="96.2" r="1.2"/>
<circle cx="118.5" cy="96.2" r="1.21"/>
<circle cx="135.9" cy="86.6" r=".8"/>
<circle cx="269.4" cy="97.4" r="1.28"/>
<circle cx="326.7" cy="86.6" r=".8"/>
<circle cx="344.2" cy="96.2" r="1.21"/>
<circle cx="366.2" cy="96.2" r="1.2"/>
<circle cx="388.2" cy="96.2" r="1.2"/>
<circle cx="405.7" cy="86.6" r=".8"/>
<circle cx="57" cy="116.6" r=".8"/>
<circle cx="74.5" cy="116.2" r="1.21"/>
<circle cx="74.5" cy="106.2" r="1.21"/>
<circle cx="96.5" cy="116.2" r="1.2"/>
<circle cx="96.5" cy="106.2" r="1.2"/>
<circle cx="118.5" cy="116.2" r="1.21"/>
<circle cx="118.5" cy="106.2" r="1.21"/>
<circle cx="135.9" cy="116.6" r=".8"/>
<circle cx="326.7" cy="116.6" r=".8"/>
<circle cx="344.2" cy="106.2" r="1.21"/>
<circle cx="344.2" cy="116.2" r="1.21"/>
<circle cx="366.2" cy="116.2" r="1.2"/>
<circle cx="366.2" cy="106.2" r="1.2"/>
<circle cx="388.2" cy="106.2" r="1.2"/>
<circle cx="388.2" cy="116.2" r="1.2"/>
<circle cx="405.7" cy="116.6" r=".8"/>
<circle cx="74.5" cy="126.2" r="1.21"/>
<circle cx="74.5" cy="136.2" r="1.21"/>
<circle cx="96.5" cy="126.2" r="1.2"/>
<circle cx="96.5" cy="136.2" r="1.2"/>
<circle cx="118.5" cy="126.2" r="1.21"/>
<circle cx="118.5" cy="136.2" r="1.21"/>
<circle cx="344.2" cy="126.2" r="1.21"/>
<circle cx="344.2" cy="136.2" r="1.21"/>
<circle cx="366.2" cy="136.2" r="1.2"/>
<circle cx="366.2" cy="126.2" r="1.2"/>
<circle cx="388.2" cy="126.2" r="1.2"/>
<circle cx="388.2" cy="136.2" r="1.2"/>
<circle cx="57" cy="146.6" r=".81"/>
<circle cx="74.5" cy="156.2" r="1.21"/>
<circle cx="74.5" cy="146.2" r="1.21"/>
<circle cx="96.5" cy="156.2" r="1.2"/>
<circle cx="96.5" cy="146.2" r="1.2"/>
<circle cx="118.5" cy="156.2" r="1.21"/>
<circle cx="118.5" cy="146.2" r="1.21"/>
<circle cx="136" cy="146.6" r=".81"/>
<circle cx="326.6" cy="146.6" r=".81"/>
<circle cx="344.2" cy="146.2" r="1.21"/>
<circle cx="344.2" cy="156.2" r="1.21"/>
<circle cx="366.2" cy="146.2" r="1.2"/>
<circle cx="366.2" cy="156.2" r="1.2"/>
<circle cx="388.2" cy="146.2" r="1.2"/>
<circle cx="388.2" cy="156.2" r="1.2"/>
<circle cx="405.7" cy="146.6" r=".81"/>
<circle cx="57" cy="176.6" r=".8"/>
<circle cx="74.5" cy="166.2" r="1.2"/>
<circle cx="96.5" cy="166.2" r="1.18"/>
<circle cx="118.5" cy="166.2" r="1.2"/>
<circle cx="135.9" cy="176.6" r=".8"/>
<circle cx="269.4" cy="167.4" r="1.27"/>
<circle cx="272.9" cy="167.4" r=".75"/>
<circle cx="326.7" cy="176.6" r=".8"/>
<circle cx="344.2" cy="166.2" r="1.2"/>
<circle cx="366.2" cy="166.2" r="1.18"/>
<circle cx="388.2" cy="166.2" r="1.19"/>
<circle cx="405.7" cy="176.6" r=".8"/>
<circle cx="69" cy="237.8" r=".8"/>
<circle cx="123.9" cy="237.8" r=".8"/>
</g>
<path d="M231.6 23.7h2.9l2.7 .4 2.6 .9 3 1.5M242.8 56.4l-2.5 1.3-3.3 1.1-3 .5-2.4-.1" fill="none" stroke="#000" stroke-width=".22"/>
<g font-size="8.5">
<text x="373.9" y="265.7">C</text>
<text x="383.8" y="265.7">B</text>
</g>
<g font-size="8.1">
<text x="51.7" y="9.3">4</text>
<text x="159.7" y="9.3">3</text>
<text x="267.6" y="9.3">2</text>
<text x="375.6" y="9.3">1</text>
<text x="4" y="76">B</text>
<text x="423.1" y="76">B</text>
<text x="3.3" y="215.7">A</text>
<text x="422.4" y="215.7">A</text>
<text x="51.7" y="276">4</text>
<text x="159.7" y="276">3</text>
<text x="267.6" y="276">2</text>
<text x="375.6" y="276">1</text>
</g>
<text font-size="6.3" x="381.8" y="253">Y_1UFrame</text>
<g font-size="4.7" fill="#808080">
<text x="239.3" y="19.5">1.5</text>
<text x="200.3" y="28.1">R0.8</text>
<text x="72.6" y="35.8">2X</text>
<text x="85.9" y="35.8">1.6</text>
<text x="94.5" y="35.8">0.1</text>
<text x="110.7" y="35.8">4.0</text>
<text x="119.3" y="35.8">0.2</text>
<text x="75.1" y="42.8">M2x0.4 - 6H</text>
<text x="108.2" y="42.8">4.0</text>
<text x="116.8" y="42.8">0.2</text>
<text x="244.1" y="43.2">2.5</text>
<text x="63.3" y="49">BREACH FOR VENTING PURPOSES</text>
<text x="234.8" y="65.1">5.0</text>
<text x="326.4" y="65.5" transform="rotate(-90 326.4 65.5)">0</text>
<text x="332.1" y="65.5" transform="rotate(-90 332.1 65.5)">2.0</text>
<text x="339.9" y="64.9" transform="rotate(-90 339.9 64.9)">13.0</text>
<text x="346.2" y="64.9" transform="rotate(-90 346.2 64.9)">15.0</text>
<text x="351.8" y="65.5" transform="rotate(-90 351.8 65.5)">19.5</text>
<text x="368" y="65.5" transform="rotate(-90 368 65.5)">41.5</text>
<text x="389.9" y="65.5" transform="rotate(-90 389.9 65.5)">63.5</text>
<text x="396.3" y="64.9" transform="rotate(-90 396.3 64.9)">68.0</text>
<text x="402.6" y="64.9" transform="rotate(-90 402.6 64.9)">70.0</text>
<text x="408.2" y="65.5" transform="rotate(-90 408.2 65.5)">81.0</text>
<text x="147.5" y="79.3">24X</text>
<text x="163.4" y="79.3">2.4 THRU ALL</text>
<text x="31.6" y="88.4">94.5</text>
<text x="31" y="94.8">93.5</text>
<text x="149" y="95.8">M2x0.4 - 6H THRU ALL</text>
<text x="151.9" y="90.2">8X</text>
<text x="165.2" y="90.2">1.6 THRU ALL</text>
<text x="295.3" y="99.2">83.7</text>
<text x="193.7" y="103.3">4X</text>
<text x="207" y="103.3">2.6 THRU</text>
<text x="159" y="109">TAP FOR M2.5x0.45 HELICOIL Insert = 1.5 * Dia.</text>
<text x="145" y="132.7">10.0 TYP</text>
<text x="167" y="132.7">30.0 TYP</text>
<text x="285.2" y="155.7">2X</text>
<text x="298.5" y="155.7">1.50 THRU</text>
<text x="33.6" y="171.6">6.0</text>
<text x="295.3" y="169.2">13.7</text>
<text x="34.2" y="177.3">4.5</text>
<text x="38.1" y="182.9">0</text>
<text x="295.3" y="182.9">0</text>
<text x="30.5" y="195.9">8X R2.0</text>
<text x="259.4" y="196.8" transform="rotate(-90 259.4 196.8)">8.6</text>
<text x="269.5" y="196.8" transform="rotate(-90 269.5 196.8)">5.0</text>
<text x="279.7" y="192.9" transform="rotate(-90 279.7 192.9)">0</text>
<text x="24.1" y="201.4">BREACH FOR</text>
<text x="16.6" y="207">VENTING PURPOSES</text>
<text x="103.8" y="209.7">2X</text>
<text x="117.1" y="209.7">1.6</text>
<text x="125.7" y="209.7">0.1</text>
<text x="141.9" y="209.7">4.0</text>
<text x="150.5" y="209.7">0.2</text>
<text x="106.3" y="216.7">M2x0.4 - 6H</text>
<text x="139.4" y="216.7">4.0</text>
<text x="148" y="216.7">0.2</text>
<text x="94.5" y="223">BREACH FOR VENTING PURPOSES</text>
<text x="35.4" y="230">3.5</text>
<text x="126" y="247.8">14.0</text>
<text x="100.8" y="256.3">69.0</text>
</g>
<g font-size="4.7">
<text x="287.7" y="62.5">A</text>
<text x="222.2" y="76.4">DETAIL E</text>
<text x="219.1" y="80.9">SCALE 2 : 1</text>
<text x="280.4" y="108.1">E</text>
<text x="185.1" y="114.7">DO NOT INSTALL HELICOIL</text>
<text x="149.6" y="172.3">B</text>
<text x="151.4" y="195.6">C</text>
<text x="362.5" y="234.1">Y 1U FRAME</text>
</g>
<text font-size="4.2" x="104.7" y="64.4">SLOT THROUGH PER DETAIL E</text>
<text font-size="3.8" x="21.6" y="276.3">SOLIDWORKS Educational Product. For Instructional Use Only.</text>
<g font-size="3.4">
<text x="350.2" y="226.2">Description:</text>
<text x="371.5" y="247.9">DWG. NO.</text>
<text x="373.2" y="257.5">REV</text>
<text x="384.1" y="257.5">SIZE</text>
<text x="392.8" y="258.7">SCALE: 1:1</text>
<text x="392.8" y="264.9">SHEET 4 OF 5</text>
</g>
<text font-size="2.8" x="284.5" y="250">6061-T6 (SS)</text>
<text font-size="2.5" x="279.8" y="255.2">ANODIZATION: TYPE II</text>
<text font-size="2.4" x="244.5" y="247.8">UNLESS OTHERWISE SPECIFIED:</text>
<g font-size="2.2">
<text x="327.3" y="225.4">NAME</text>
<text x="339.8" y="225.4">DATE</text>
<text x="307" y="233.8">CHECKED</text>
<text x="307" y="229.3">DRAWN</text>
<text x="307" y="238.6">ENG APPR.</text>
<text x="306.7" y="242.7">MFG APPR.</text>
<text x="244.5" y="251.5">DIMENSIONS ARE IN MILLIMETER</text>
<text x="306.8" y="247.7">COMMENTS:</text>
<text x="244.5" y="254.2">TOLERANCES:</text>
<text x="244.5" y="256.8">ONE PLACE DECIMAL</text>
<text x="270.1" y="256.8">0.1</text>
<text x="244.5" y="259.5">TWO PLACE DECIMAL</text>
<text x="270.4" y="259.5">0.02</text>
</g>
<g font-size="2.1">
<text x="337.6" y="233.1">7/18/2020</text>
<text x="337.6" y="229.3">7/15/2020</text>
<text x="279" y="264.9">DO NOT SCALE DRAWING</text>
</g>
<g font-size="2">
<text x="278.4" y="247.1">MATERIAL</text>
<text x="278.4" y="253">FINISH</text>
<text x="278.4" y="258.5">WEIGHT (REF)</text>
</g>
<g font-size="1.8">
<text x="325.2" y="233.1">CATIE SPIVEY</text>
<text x="325.5" y="229.3">EMILIO GIZZI</text>
</g>
</svg>
